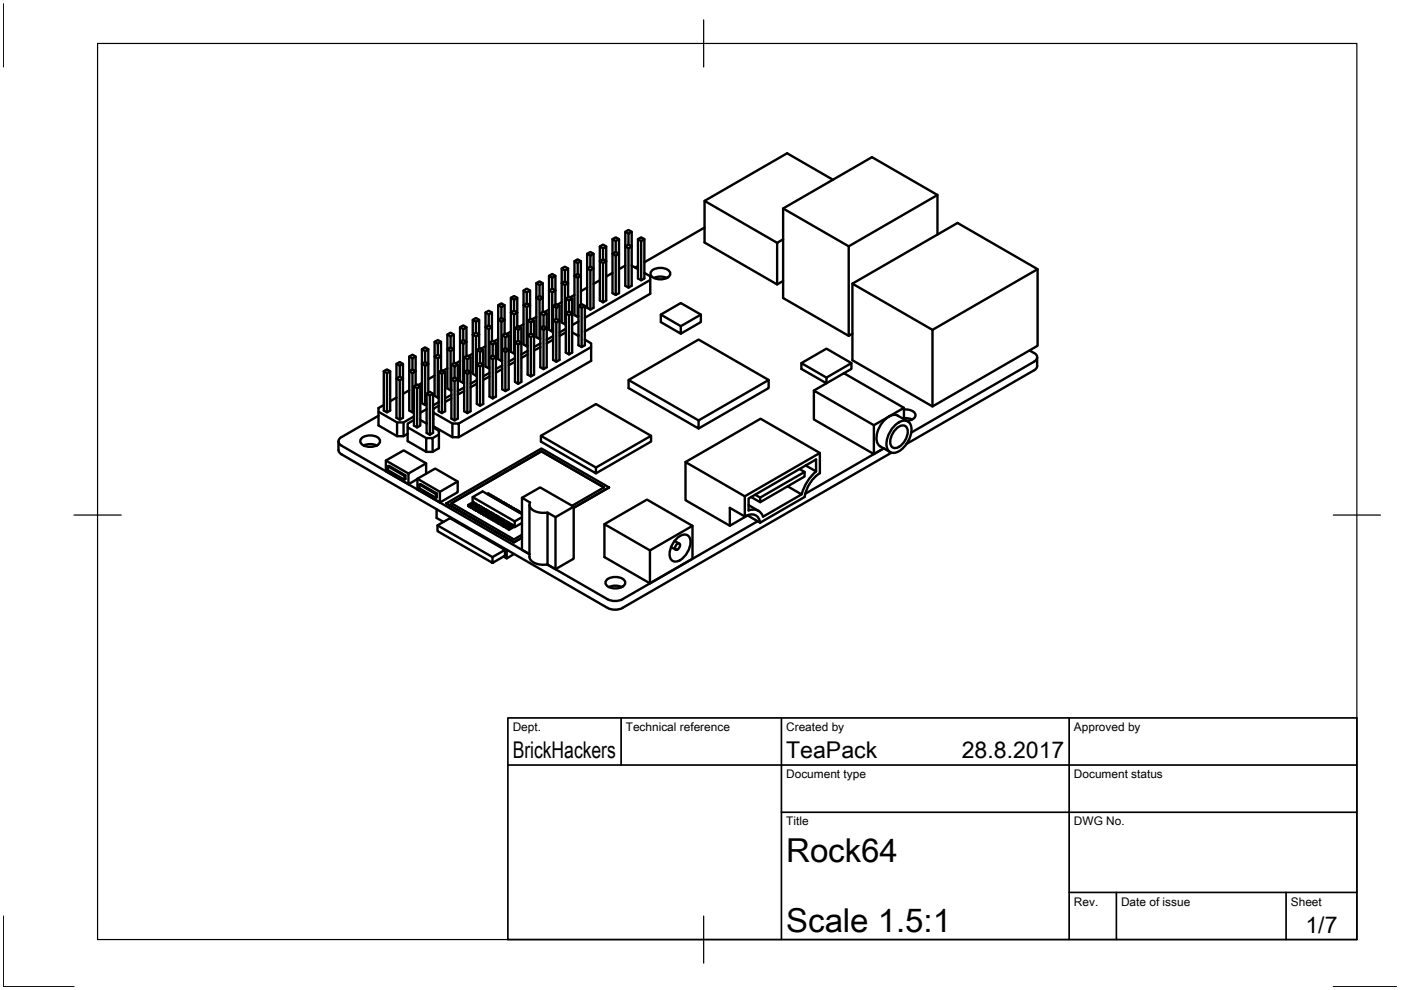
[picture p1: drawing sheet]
<svg xmlns="http://www.w3.org/2000/svg" width="297mm" height="210mm" viewBox="0 0 297 210" stroke-linecap="round" stroke-linejoin="round" font-family="sans-serif">
<!-- layer: Visible -->
<g fill="none" stroke="#000" stroke-width=".51">
<path d="M176.6 38.1l-9.7-5.6-17.5 10.1v8.8l15.4 8.9 1.2-.7M116.4 58.5l.7 .4M117.8 58.5l-.7 .4v2.3M119.1 56.9l.7 .4M120.4 56.9l-.6 .4v2.4M121.8 55.4l.7 .4M122.5 58.9l-.7-.4v-3.1l.7-.4 .7 .4v3.1l-.7 .4v8.3M123.2 55.4l-.7 .4v2.3M124.5 56.9l.7-.4 .6 .4v8.4l-.6 .3-.7-.3zM124.5 53.8l.7 .4M125.2 57.3l-.7-.4v-3.1l.7-.4 .6 .4v3.1l-.6 .4v8.3M125.8 53.8l-.6 .4v2.3"/>
<path d="M127.2 55.4l.7-.4 .6 .4v8.3l-.6 .4-.7-.4zM127.2 59.4l-1.4 .8M127.2 52.3l.7 .3M127.9 55.8l-.7-.4v-3.1l.7-.4 .6 .4v3.1l-.6 .4v8.3M128.5 52.3l-.6 .3v2.4M129.9 53.8l.6-.4 .7 .4v8.4l-.7 .3-.6-.3zM129.9 57.9l-1.4 .7M129.9 50.7l.6 .4M130.5 54.2l-.6-.4v-3.1l.6-.4 .7 .4v3.1l-.7 .4v8.3M131.2 50.7l-.7 .4v2.3M132.6 52.3l.7-.4 .6 .4v8.3l-.6 .4-.7-.4zM132.6 49.2l.7 .3"/>
<path d="M132.6 56.3l-1.4 .8M133.3 52.6l-.7-.3v-3.1l.7-.4 .6 .4v3.1l-.6 .3v8.4M133.9 49.2l-.6 .3v2.4M133.9 56.3l1.4 .8M135.3 50.7l.6-.4 .7 .4v8.3l-.7 .4-.6-.4zM135.3 56.4l-.6 .3M135.3 50.7l.6 .4M136.6 57.9l1.3 .7v.8l-13.9 8M136.6 50.7l-.7 .4v8.3M137.9 59.4v2.9l-13.9 8M138.1 57.5a2.77 2.77 0 0 1 4 .3 1.72 1.72 0 0 1-2.1 1.4 1.72 1.72 0 0 1-2.1-1.4zM138.6 58.9l1.4-.3 1.4 .3"/>
<path d="M149.4 48.2l-12.8 7.4M149.4 42.6l15.4 8.9M166 50.7l-1.2 .8v8.8M166 44.2l13.9 8M198.8 49.7v-8.4l-13.9-8-18.9 10.9v19l13.9 8 .8-.5M198.8 41.3l-18.9 10.9v19M220 57.1l-22.3 12.8v16.3M81.4 78.7l.6-.4 .7 .4v8.3l-.7 .4-.6-.4zM81.4 78.7l.6 .4M82.7 78.7l-.7 .4v8.3M84.1 77.2l.7 .3M85.4 77.2l-.6 .3v2.4"/>
<path d="M86.8 75.6l.6 .4M87.4 79.1l-.6-.4v-3.1l.6-.4 .7 .4v3.1l-.7 .4v8.3M88.1 75.6l-.7 .4v2.3M89.5 74l.6 .4M90.1 77.5l-.6-.3v-3.2l.6-.4 .7 .4v3.2l-.7 .3v8.4M90.8 74l-.7 .4v2.4M92.1 79.6l-1.3 .8M92.1 72.5l.7 .4M92.8 76l-.7-.4v-3.1l.7-.4 .7 .4v3.1l-.7 .4v8.3M93 78.9l.7-.4 .7 .4v8.3l-.7 .4-.7-.4zM93 78.9l.7 .4M93.5 78.6v-3l-.7-.4-.7 .4v8.3l.7 .4 .2-.1"/>
<path d="M93.5 72.5l-.7 .4v2.3M94.4 78.9l-.7 .4v8.3M94.9 78.1l-1 .5M94.9 70.9l.6 .4M95.5 74.4l-.6-.4v-3.1l.6-.4 .7 .4v3.1l-.7 .4v8.4M95.7 77.3l.7 .4M96.2 77v-3l-.7-.4-.6 .4v8.4l.6 .4 .2-.1M96.2 70.9l-.7 .4v2.3M97.1 77.3l-.7 .4v2.3M97.5 76.5l-.9 .6M97.5 69.4l.7 .4M98.2 72.9l-.7-.4v-3.1l.7-.4 .7 .4v3.1l-.7 .4v8.3"/>
<path d="M98.4 78.9l.7-.4 .7 .4v8.3l-.7 .4-.7-.4zM98.4 75.8l.7 .3M98.9 75.5v-3l-.7-.4-.7 .4v8.3l.7 .4 .2-.1M98.9 69.4l-.7 .4v2.3M99.1 79.3l-.7-.4v-3.1l.7-.4 .7 .4v3.1l-.7 .4v8.3M99.8 75.8l-.7 .3v2.4M100.2 75l-.9 .5M100.2 67.8l.7 .4M100.9 71.3l-.7-.4v-3.1l.7-.4 .7 .4v3.1l-.7 .4v8.4M101.1 77.3l.7-.4 .7 .4v8.3l-.7 .4-.7-.4zM101.1 74.2l.7 .4M101.6 73.9v-3l-.7-.4-.7 .4v8.4l.7 .4 .2-.1"/>
<path d="M101.6 67.8l-.7 .4v2.3M101.8 77.7l-.7-.4v-3.1l.7-.4 .7 .4v3.1l-.7 .4v8.3M102.5 74.2l-.7 .4v2.3M102.9 73.4l-.9 .5M102.9 66.3l.7 .4M103.6 69.8l-.7-.4v-3.1l.7-.4 .7 .4v3.1l-.7 .4v8.3M103.8 75.8l.7-.4 .6 .4v8.3l-.6 .4-.7-.4zM103.8 79l-1.3 .8M103.8 79.8l-1.3 .8M103.8 72.7l.7 .3M104.3 72.4v-3l-.7-.4-.7 .4v8.3l.7 .4 .2-.1M104.3 66.3l-.7 .4v2.3"/>
<path d="M104.5 76.1l-.7-.3v-3.1l.7-.5 .6 .5v3.1l-.6 .3v8.4M105.1 72.7l-.6 .3v2.4M105.6 71.9l-.9 .5M105.6 64.7l.7 .4M106.3 68.2l-.7-.4v-3.1l.7-.4 .7 .4v3.1l-.7 .4v8.3M106.5 74.2l.7-.4 .7 .4v8.3l-.7 .4-.7-.4zM106.5 77.5l-1.4 .8M106.5 78.2l-1.4 .8M106.5 71.1l.7 .4M107 70.8v-3l-.7-.4-.7 .4v8.3l.7 .4 .2-.1M107 64.7l-.7 .4v2.3M107.2 74.6l-.7-.4v-3.1l.7-.4 .7 .4v3.1l-.7 .4v8.3"/>
<path d="M107.9 71.1l-.7 .4v2.3M108.3 70.3l-.9 .5M108.3 63.1l.7 .4M109 66.7l-.7-.4v-3.2l.7-.3 .7 .3v3.2l-.7 .4v8.3M109.2 72.7l.7-.5 .6 .5v8.3l-.6 .4-.7-.4zM109.2 75.9l-1.3 .8M109.2 76.7l-1.3 .8M109.2 69.5l.7 .4M109.7 69.2v-2.9l-.7-.4-.7 .4v8.3l.7 .4 .2-.1M109.7 63.1l-.7 .4v2.4M109.9 73l-.7-.3v-3.2l.7-.4 .6 .4v3.2l-.6 .3v8.4M110.5 69.5l-.6 .4v2.3"/>
<path d="M111 68.8l-.9 .5M111 61.6l.7 .4M111.7 65.1l-.7-.4v-3.1l.7-.4 .7 .4v3.1l-.7 .4v8.3M111.9 71.1l.7-.4 .6 .4v8.3l-.6 .4-.7-.4zM111.9 74.4l-1.4 .7M111.9 75.1l-1.4 .8M111.9 68l.7 .4M112.4 67.7v-3l-.7-.4-.7 .4v8.3l.7 .4 .2-.1M112.4 61.6l-.7 .4v2.3M112.6 71.5l-.7-.4v-3.1l.7-.4 .6 .4v3.1l-.6 .4v8.3M113.2 68l-.6 .4v2.3M113.7 67.2l-.9 .5"/>
<path d="M113.7 60l.7 .4M114.4 63.5l-.7-.4v-3.1l.7-.3 .7 .3v3.1l-.7 .4v8.4M114.6 69.5l.6-.4 .7 .4v8.4l-.7 .4-.6-.4zM114.6 72.8l-1.4 .8M114.6 73.6l-1.4 .7M114.6 66.4l.6 .4M115.1 66.1v-3l-.7-.3-.7 .3v8.4l.7 .4 .2-.1M115.1 60l-.7 .4v2.4M115.2 69.9l-.6-.4v-3.1l.6-.4 .7 .4v3.1l-.7 .4v8.4M115.9 66.4l-.7 .4v2.3M116.4 65.6l-.9 .6M117.1 62l-.7-.4v-3.1l.7-.4 .7 .4v3.1l-.7 .4v8.3"/>
<path d="M117.3 68l.6-.4 .7 .4v8.3l-.7 .4-.6-.4zM117.3 71.3l-1.4 .7M117.3 72l-1.4 .8M117.3 64.9l.6 .4M117.8 64.6v-3l-.7-.4-.7 .4v8.3l.7 .4 .2-.1M117.9 68.4l-.6-.4v-3.1l.6-.4 .7 .4v3.1l-.7 .4v8.3M118.6 64.9l-.7 .4v2.3M119.1 64.1l-.9 .5M119.8 60.4l-.7-.4v-3.1l.7-.4 .6 .4v3.1l-.6 .4v8.4M120 66.4l.6-.4 .7 .4v8.3l-.7 .4-.6-.4zM120 63.3l.6 .4M120 69.7l-1.4 .8"/>
<path d="M120 70.5l-1.4 .7M120.4 63v-3l-.6-.3-.7 .3v8.4l.7 .4 .2-.1M120.6 66.8l-.6-.4v-3.1l.6-.4 .7 .4v3.1l-.7 .4v8.3M121.3 63.3l-.7 .4v2.3M121.3 70.5l1.3 .7M121.8 62.5l-.9 .6M122.6 64.9l.7-.4 .7 .4v8.3l-.7 .4-.7-.4zM122.6 71.1h-.1M122.6 68.2l-1.3 .7M122.6 64.9l.7 .4M123.2 64.6v-6.1l-.7-.4-.7 .4v8.3l.7 .4 .1-.1M124 72l1.3 .8v.8l-28 16.2"/>
<path d="M124 64.9l-.7 .4v8.3M124.5 61l-1.3 .8M125.3 73.6v2.9l-28 16.2h-1.4l-4-2.3v-2.9l4 2.3M140.1 66.7l4.2 2.5M148.6 66.7l-4.3 2.5v1.5l-4.2-2.4v-1.6l4.2-2.5 4.3 2.5v1.6l-4.3 2.4M169.9 77l5.3 3.1M180.5 77l-5.3 3.1v1.2l-5.3-3.1v-1.2l5.3-3.1 5.3 3.1v1.2l-1.6 .9M180.7 60.1l22.3-12.8 17 9.8v16.2l-1.7 1M197.7 69.9l-17-9.8v16.3l17 9.8 20.6-11.9a1.93 1.93 0 0 1 1.6 1.5l-.3 .6-.4 .3-26 15M219.9 75.8v1.8M219.9 77.6l-.2 .5-.5 .4-27 15.6M71.8 93.6v2.1l.6 .6 56.4 32.6a3.5 3.5 0 0 0 3.2 0l57-32.9"/>
<path d="M76.6 93a2.77 2.77 0 0 1 4 .3 1.71 1.71 0 0 1-2.1 1.4 1.71 1.71 0 0 1-2.1-1.4zM77.1 94.5l1.4-.3 1.4 .3M80.2 88.1l-7.8 4.6a.97 .97 0 0 0-.6 .9 .97 .97 0 0 0 .6 .9l39.9 23M80.2 87.3l4 2.3h1.4l2.2-1.3M81.4 85.9l-1.2 .6v3.7l4 2.3h1.4l.8-.5M81.8 97.6l4.8 2.8M82.2 98.9l3.6 2 .2-.1v.8l-.2 .1v-.8M84.1 80.3l.7-.4 .6 .4v8.3l-.6 .4-.7-.4zM84.1 84.3l-1.4 .8M84.2 89.6v2.9M84.8 80.7l-.7-.4v-3.1l.7-.4 .6 .4v3.1l-.6 .4v8.3M85.6 89.6v2.9"/>
<path d="M86.8 82.7l-1.4 .8M87.8 89.1l-1.4 .7v.8M87.8 81.9l.6 .4M88.1 81.7v-3l-.7-.4-.6 .4v8.3l.6 .4 .4-.2M89.1 81.9l-.7 .4v8.3l-.6-.4v-8.3l.6-.4 .7 .4v8.3l-.7 .4M89.1 89.1l1.4 .7M89.5 81.2l-.8 .4M90.3 98.2l-3.7 2.2v2.3l-4.8-2.8v-2.3l3.8-2.1 4.7 2.7v2.2M90.4 95.8v-2.9h1.3v2.9M90.5 83.5l.6-.4 .7 .4v8.3l-.7 .4-.6-.4zM90.5 89.6l-.2 .1M90.5 86.7l-1.4 .8"/>
<path d="M90.5 83.5l.6 .3M90.8 83.3v-6.1l-.7-.4-.6 .4v8.3l.6 .4 .4-.2M91.8 90.6l1.3 .7v.8l-1.4 .8M91.8 83.5l-.7 .3v8.4M91.9 88.8l-.1 .1M93 86l-1.1 .7v.8M93 85.3l-1.2 .7M93.1 92.1v2.9l-1.4 .8h-1.3l-4-2.3v-2.9l4 2.3M95.7 80.4l.7-.4 .7 .4v8.4l-.7 .3-.7-.3zM95.7 83.7l-1.3 .8M95.7 84.5l-1.3 .7M95.9 92.7v-2.9h1.4v2.9"/>
<path d="M96.4 80.8l-.7-.4v-3.1l.7-.4 .7 .4v3.1l-.7 .4v8.3M98.4 82.2l-1.3 .7M98.4 82.9l-1.3 .8M101.1 80.6l-1.3 .8M101.1 81.4l-1.3 .7M114.7 92.4l11.7 6.7M114.8 95.7l13.2 7.6M114.8 95.7l-19.1 11M133.3 80.6l14.8 8.5M138 92.4l-11.6 6.7v1.3l-11.7-6.8v-1.2l11.7-6.7 11.6 6.7v1.2l-11.6 6.8M163 80.6l-14.9 8.5v1.8l-14.8-8.6v-1.7l14.8-8.6 14.9 8.6v1.7l-14.9 8.6M169.5 99.4l1.1 .7-9.4 5.4"/>
<path d="M170.8 98.7l2.2 1.3v-2.6l-14.3 8.3v2.5a2.21 2.21 0 0 1 3.1 1.3l8.2-4.7-3-1.7M172.6 82.8l6.3-3.7 12.8 7.4M173 100a9.5 9.5 0 0 0-3 4.8M173.8 96l-12.5-7.2-16 9.2M185.3 90.2l-12.7-7.4v6.1l12.7 7.4M186.6 94.6l2.1 1.2M188.5 88.3l-3.2 1.9v6.1l2.1-1.2-16.7 9.6M188.5 88.3l3.2-1.8v2.4M188.5 88.3a5.4 5.4 0 0 0-2.5 5.7l.6 .6M189.6 90.4a2.38 2.38 0 0 1 3.1-.9 3.5 3.5 0 0 1-.2 4.2 4.3 4.3 0 0 1-3.1 2.3 1.82 1.82 0 0 1-1.4-2.5 6.2 6.2 0 0 1 1.6-3.1zM189.8 91.1a1.58 1.58 0 0 1 2.4-.5 3.4 3.4 0 0 1-2.5 4.4 1.58 1.58 0 0 1-.8-2.4zM190.3 88.1l2.2 1.3"/>
<path d="M190.4 88.1a1.81 1.81 0 0 0-1.9 .2M191.6 86.8l1.3 .1a1.05 1.05 0 0 1 1 .7 1.05 1.05 0 0 1-.2 1.1l-.6 .4-.8 .1M191.6 88.7h.8l1 .2M86 100.8l-3.5-2.1-.3 .2v.8l3.6 2M88.5 101.5l4.8 2.8M88.5 101.6l-1.9 1.1M88.9 102.7l3.5 2.1 .2-.2v.8l-.2 .1v-.7M92.6 108v1.8l1.4 .8M92.6 104.6l-3.5-2-.2 .1v.8l3.5 2M92.8 111.4l11.6 6.7M95.7 106.7l13.3 7.7 1.7-1M97 102.1l-3.7 2.2v2.2l-4.8-2.7v-2.3l3.8-2.2 4.7 2.8v2.3l-3.7 2.1"/>
<path d="M99.3 107.1l.2 .1M99.8 107.4l.2 .1M100.2 106.5v-1.1l2.1-1.2 8.4 4.8M100.2 105.4l8.9 5.1M100.3 107.7l.2 .1M100.5 106.6l-.2-.1-1 .6v.2l.2 .1 1.1-.5M100.5 106.8v-.2l-1 .6v.2M100.8 108l.3 .1M101.1 106.9l-.3-.1-1 .6v.2l.2 .1 1.2-.5M101.1 107.1v-.2l-1.1 .6v.2M101.4 108.3l.2 .1M101.6 107.2l-.2-.1-1.1 .6v.2l.2 .1 1.2-.5"/>
<path d="M101.6 107.4v-.2l-1.1 .6v.2M101.9 108.6l.2 .1M102.1 107.5l-.2-.1-1.1 .6v.2l.3 .1 1.1-.5M102.1 107.7v-.2l-1 .6v.2M102.4 108.9l.2 .1M102.6 107.8l-.2-.1-1 .6v.2l.2 .2 1.2-.6M102.6 108v-.2l-1 .6v.3M103 109.2l.2 .1M103.2 108.1l-.2-.1-1.1 .6v.2l.2 .2 1.2-.6M103.2 108.3v-.2l-1.1 .6v.3M103.3 104.7l.2-.1 .2 .1v.3M103.5 109.5l.2 .1"/>
<path d="M103.7 108.4l-.2-.1-1.1 .6v.2l.2 .2 1.2-.6M103.7 108.7v-.3l-1.1 .6v.3M103.7 104.7l-.2 .1M103.8 105l.2-.1 .3 .1-.3 .2M104 109.8l.3 .1M104.3 108.7l-.3-.1-1 .6v.2l.2 .2 1.2-.6M104.3 109v-.3l-1.1 .6v.3M104.3 105v.3M104.4 105.4l.2-.2 .2 .2-.2 .1M104.6 110.1l.2 .1M104.8 109l-.2-.1-1.1 .6v.3l.2 .1 1.2-.6M104.8 109.3v-.3l-1.1 .6v.3"/>
<path d="M104.8 105.4v.2M104.9 105.6l.2-.1 .2 .1-.2 .2M105.1 110.4l.2 .1M105.3 109.3l-.2-.1-1.1 .6v.3l.3 .1 1.1-.6M105.3 109.6v-.3l-1 .6v.3M105.3 105.6v.3M105.4 106l.2-.2 .2 .2-.2 .1M105.6 110.7l.2 .2M105.8 109.6l-.2-.1-1 .6v.3l.2 .1 1.1-.6M105.8 109.9v-.3l-1 .6v.3M105.8 106v.2M105.9 106.3l.3-.2 .2 .2-.2 .1"/>
<path d="M106.2 111l.2 .2M106.4 109.9l-.2-.1-1.1 .6v.3l.2 .1 1.2-.6M106.4 110.2v-.3l-1.1 .6v.3M106.4 106.3v.2M106.5 106.6h.4l-.2 .1M106.7 111.3l.2 .2M106.8 118l.6 .4M106.9 110.2l-.2-.1-1.1 .6v.3l.2 .1 1.2-.6M106.9 110.5v-.3l-1.1 .7v.2M106.9 106.6v.2M107 106.9l.2-.1 .2 .1-.2 .1M107.1 116.6l-11.7-6.7-2.6 1.5v1.2l11.6 6.7 2.7-1.5v-1.2l-2.7 1.5v1.2"/>
<path d="M107.2 111.7l.2 .1M107.4 110.5l-.2-.1-1 .6v.3l.2 .1 1.1-.5M107.4 110.8v-.3l-1 .7v.2M107.4 116.6v1.8l1.6-.9M107.4 106.9v.2M107.5 107.2h.5l-.3 .1M107.7 112l.3 .1M108 112.1l1-.6v.2l-1 .6zM108 110.9l-.3-.2-1 .6v.3l.2 .1 1.2-.5M108 111.1v-.2l-1.1 .6v.2M108 107.2v.2M108.1 107.5l.2-.1 .2 .1-.2 .1"/>
<path d="M108.5 111.2l-.2-.2-1.1 .7v.2l.2 .1 1.2-.5M108.5 111.4v-.2l-1.1 .6v.2M108.5 107.5v.2M108.6 107.8h.4l-.2 .1M109 111.5l-.2-.2-1.1 .7v.2l.3 .1M109 107.8v.2M109.1 108.1l.2-.1 .2 .1-.2 .1M109.5 108.1v.2M109.7 108.4l.2-.1 .2 .1-.2 .1M110.1 108.4v.3M110.2 108.7l.2-.1 .2 .1-.2 .1M110.6 108.7v.3"/>
<path d="M110.7 105.5l1.7 1a1.44 1.44 0 0 0 1.1 1.9l1.5 .3h1.1M110.7 110.9l-1.7 .8M110.7 109.7l-1.6 .8v1.3M110.7 114l-1.7 1M112.3 117.5l-1.6-.9v-11.1l3.8-2.2 7.1 4.1v11.1l-3.8 2.2M112.3 107v11a2.48 2.48 0 0 0 2.7 1.7h1.1M116.1 119.7h.1M117.8 109.7l-1.7-1v11M121.6 107.4l-3.8 2.3v11l-1.7-1M128 103.3l-13.2-7.6-19.1 11M128 103.3l-6.7 3.9M128.2 111.1l9-5.2 9.6 5.6"/>
<path d="M129.1 103.3l-14.3-8.2-20.2 11.6 14.4 8.3-14.4-8.3M129.1 103.4l-7.5 4.3M129.1 103.3v.1M129.1 103.3l-7.5 4.4M137.8 116.7l9-5.2v7l-9 5.2zM137.8 116.7l-9.6-5.6v7l9.6 5.6M142.3 116l1 .6M143 114.7l1 .6M143.2 114.5a2.41 2.41 0 0 1 2.6-1 2.65 2.65 0 0 1 .1 3.3 3.6 3.6 0 0 1-2.8 2.3 1.54 1.54 0 0 1-1.1-2.2 5.2 5.2 0 0 1 1.2-2.4zM143.4 115.4l.5-.2a.76 .76 0 0 1 .1 .9 .76 .76 0 0 1-.8 .4v-.6zM157.9 105.2l-12.6-7.2v8.1l9.4 5.4M157.9 109.5a1.95 1.95 0 0 1 2-.3 1.95 1.95 0 0 1 1.3 1.6"/>
<path d="M158.5 109.3l-3.8 2.2v-3.8l3.2 1.8M158.7 107.1l2.1 1.2M160.1 104.9l1.1 .6v1l-2-1.1M160.6 110.5l-28.6 16.5a3.5 3.5 0 0 1-3.2 0l-12.7-7.3M170.6 100.1v.9l-9.4 5.5M170.6 105.4l-9.4 5.4-2.8-1.6M173.8 100.3v-4.3l-15.9 9.2v4.3M173.8 100.3a7.4 7.4 0 0 0-3.2 5.1M128.6 123a2.77 2.77 0 0 1 3.9 .4 1.72 1.72 0 0 1-2 1.4 1.72 1.72 0 0 1-2.1-1.4zM129.1 124.5l1.4-.3 1.3 .3"/>
</g>
<!-- layer: Border -->
<path d="M.7 .8v13.4M20.7 9.2h267v190h-267zM149.2 4.2v10M15.7 109.2h10M282.7 109.2h10M.7 194.2v15h15M149.2 194.2v10M282.7 209.2h13.4" fill="none" stroke="#000" stroke-width=".25"/>
<!-- layer: TitleBlock -->
<path d="M107.7 152.2h180v47h-180zM131.7 152.2v10M165.7 152.2v47M226.7 152.2v47M107.7 162.2h180M165.7 172.2h122M226.7 189.2h61M236.7 189.2v10M272.7 189.2v10" fill="none" stroke="#000" stroke-width=".36"/>
<g font-size="7">
<text x="166.7" y="182.7">Rock64</text>
<text x="166.7" y="197.7">Scale 1.5:1</text>
</g>
<g font-size="4.9">
<text x="108.7" y="160.7">BrickHackers</text>
<text x="166.7" y="160.7">TeaPack</text>
<text x="203.9" y="160.7">28.8.2017</text>
<text x="276.8" y="197.8">1/7</text>
</g>
<g font-size="2.5">
<text x="108.7" y="155">Dept.</text>
<text x="132.7" y="155">Technical reference</text>
<text x="166.7" y="155">Created by</text>
<text x="227.7" y="155">Approved by</text>
<text x="166.7" y="165">Document type</text>
<text x="227.7" y="165">Document status</text>
<text x="166.7" y="175">Title</text>
<text x="227.7" y="175">DWG No.</text>
<text x="227.7" y="192">Rev.</text>
<text x="237.7" y="192">Date of issue</text>
<text x="273.7" y="192">Sheet</text>
</g>
</svg>
